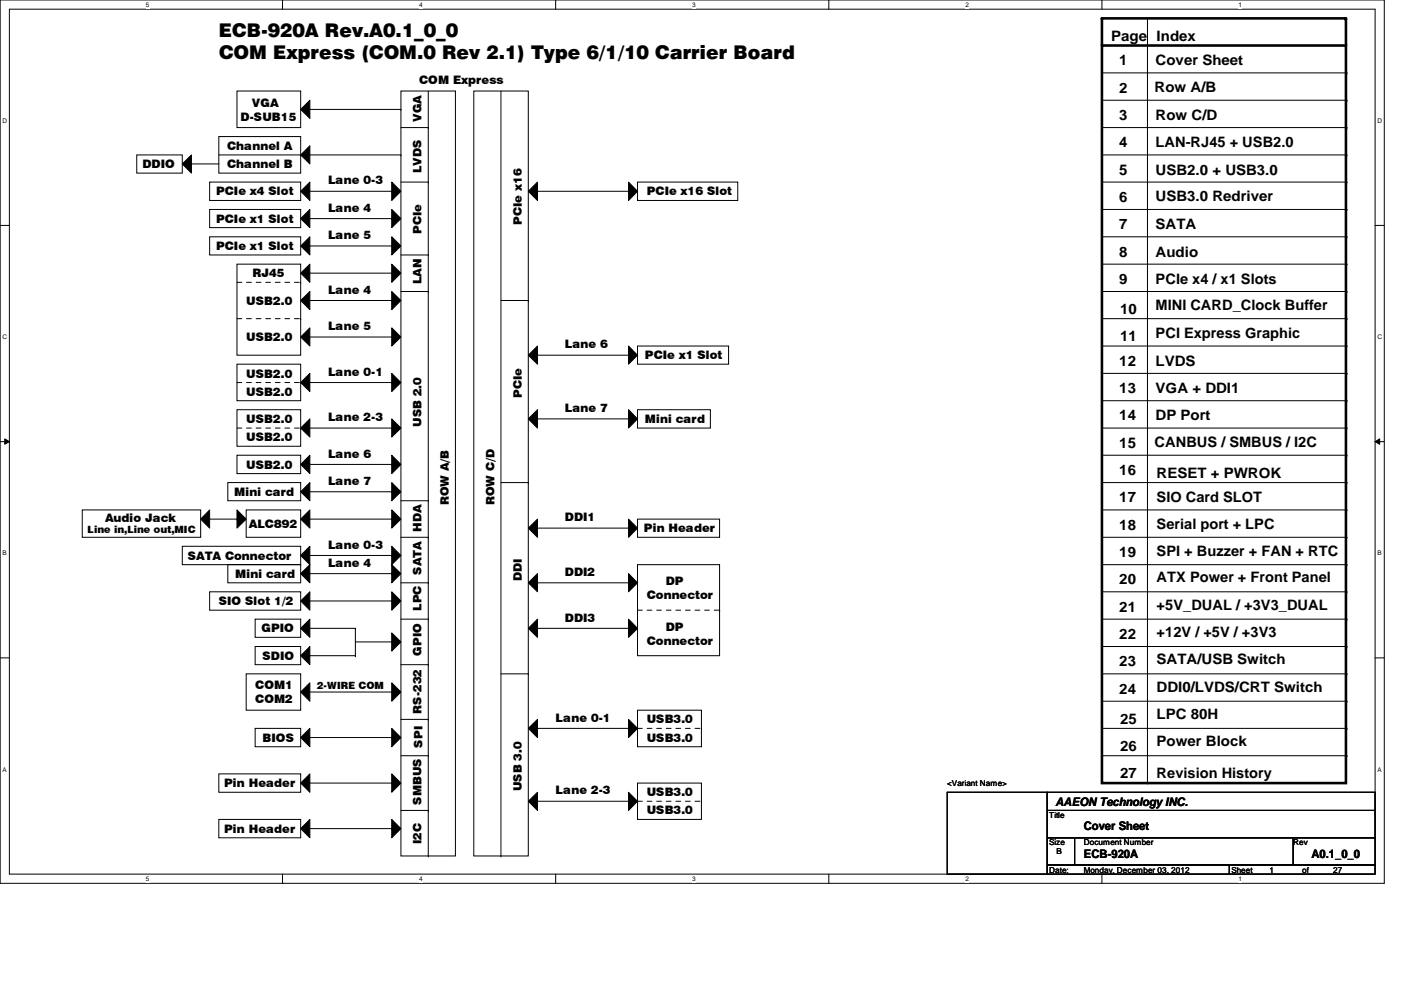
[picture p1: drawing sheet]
<svg xmlns="http://www.w3.org/2000/svg" width="297mm" height="210mm" viewBox="0 0 297 210" stroke-linecap="round" stroke-linejoin="round" font-family="sans-serif">
<path d="M0 0h293.5v187.3h-293.5zM2 1.9h289.5v183.4h-289.5z" fill="none" stroke="#000" stroke-width=".21"/>
<g fill="#fff">
<path d="M30.9 .2h.8v1.5h-.8z"/>
<path d="M30.9 185.5h.8v1.6h-.8z"/>
</g>
<path d="M59.9 0v1.9M59.9 185.3v2" fill="none" stroke="#000" stroke-width=".21"/>
<g fill="#fff">
<path d="M88.9 .2h.7v1.5h-.7z"/>
<path d="M88.9 185.5h.7v1.6h-.7z"/>
</g>
<path d="M117.8 0v1.9M117.8 185.3v2" fill="none" stroke="#000" stroke-width=".21"/>
<g fill="#fff">
<path d="M146.8 .2h.7v1.5h-.7z"/>
<path d="M146.8 185.5h.7v1.6h-.7z"/>
</g>
<path d="M175.7 0v1.9M175.7 185.3v2" fill="none" stroke="#000" stroke-width=".21"/>
<g fill="#fff">
<path d="M204.7 .2h.7v1.5h-.7z"/>
<path d="M204.7 185.5h.7v1.6h-.7z"/>
</g>
<path d="M233.6 0v1.9M233.6 185.3v2" fill="none" stroke="#000" stroke-width=".21"/>
<g fill="#fff">
<path d="M262.6 .2h.8v1.5h-.8z"/>
<path d="M262.6 185.5h.8v1.6h-.8z"/>
<path d="M.5 24.8h1v1.6h-1z"/>
<path d="M292.1 24.8h.9v1.6h-.9z"/>
<path d="M.5 70.7h1v1.5h-1z"/>
<path d="M292.1 70.7h.9v1.5h-.9z"/>
</g>
<path d="M0 47.8h2M291.5 47.8h2" fill="none" stroke="#000" stroke-width=".21"/>
<g fill="#fff">
<path d="M.5 116.5h.9v1.6h-.9z"/>
<path d="M292.1 116.5h.8v1.6h-.8z"/>
</g>
<path d="M0 93.6h2M1 93l1 .6-1 .6zM291.5 93.6l1-.6v1.2zM291.5 93.6h2" fill="none" stroke="#000" stroke-width=".21"/>
<path d="M1 93l1 .6-1 .6zM291.5 93.6l1-.6v1.2z" fill="#000"/>
<g fill="#fff">
<path d="M.5 162.4h.9v1.5h-.9z"/>
<path d="M292.1 162.4h.8v1.5h-.8z"/>
</g>
<g fill="none" stroke="#000" stroke-width=".21">
<path d="M50.2 19.3h13.6v7.8h-13.6zM85 19.3h11.6v162.2h-11.6zM90.8 19.3v162.2M100.5 19.3h11.5v162.2h-11.5zM106.2 19.3v162.2M233.6 15.5h52M243.3 3.9v162.1M285.6 15.5h.1M29 32.9h9.6v3.8h-9.6zM38.6 34.8l2-1.9v3.8zM40.6 34.8h.1M40.6 34.8h5.8"/>
<path d="M44.4 38.6h19.4v3.9h-19.4zM46.4 29h17.4v7.7h-17.4zM46.4 32.9h17.4M63.8 23.2l1.9-1.9v3.8zM63.8 32.9l1.9-2v3.9zM63.8 32.9h.1M65.7 23.2h19.3M65.7 32.9h19.3M83.1 38.6l1.9 2-1.9 1.9zM85 23.2h.1M85 32.9h.1M85 27.1h5.8"/>
<path d="M85 38.6h5.8M90.8 27.1h.1M90.8 38.6h.1M114 38.6v3.9l-2-1.9zM133.3 38.6l1.9 2-1.9 1.9zM135.2 38.6h21.2v3.9h-21.2zM233.6 27.1h52M233.6 38.6h52M233.6 32.9h52M233.6 21.3h52M285.6 21.3h.1M285.6 27.1h.1"/>
<path d="M285.6 32.9h.1M285.6 38.6h.1M44.4 44.4h19.4v3.9h-19.4zM44.4 50.2h19.4v3.9h-19.4zM50.2 56h13.6v19.3h-13.6zM63.8 40.6l1.9-2v3.9zM63.8 46.4l1.9-2v3.9zM63.8 52.2l1.9-2v3.9zM63.8 57.9l1.9-1.9v3.9zM65.7 57.9h17.4M65.7 40.6h17.4M65.7 46.4h17.4"/>
<path d="M65.7 52.2h17.4M83.1 56l1.9 1.9-1.9 2zM83.1 44.4l1.9 2-1.9 1.9zM83.1 50.2l1.9 2-1.9 1.9zM83.1 57.9h.1M83.1 40.6h.1M83.1 46.4h.1M83.1 52.2h.1M85 54.1h5.8M90.8 54.1h.1M114 40.6h19.3M133.3 40.6h.1"/>
<path d="M233.6 44.4h52M233.6 50.2h52M233.6 56h52M285.6 44.4h.1M285.6 50.2h.1M285.6 56h.1M50.2 77.2h13.6v7.8h-13.6zM63.8 63.7l1.9-1.9v3.9zM63.8 71.5l1.9-2v3.9zM65.7 71.5h17.4M65.7 63.7h17.4M83.1 61.8l1.9 1.9-1.9 2z"/>
<path d="M83.1 69.5l1.9 2-1.9 1.9zM83.1 79.2l1.9 1.9-1.9 1.9zM83.1 71.5h.1M83.1 63.7h.1M85 61.8h5.8M90.8 61.8h.1M106.2 63.7h5.8M112 75.3l2-1.9v3.8zM112 63.7h.1M114 75.3h19.3M133.3 73.4l1.9 1.9-1.9 1.9zM133.3 75.3h.1"/>
<path d="M135.2 73.4h19.3v3.8h-19.3zM233.6 61.8h52M233.6 67.6h52M233.6 73.4h52M233.6 79.2h52M285.6 61.8h.1M285.6 67.6h.1M285.6 73.4h.1M285.6 79.2h.1M50.2 86.9h13.6v7.7h-13.6zM50.2 96.5h13.6v3.9h-13.6zM63.8 81.1l1.9-1.9v3.8z"/>
<path d="M63.8 90.8l1.9-2v3.9zM63.8 98.5l1.9-2v3.9zM65.7 90.8h17.4M65.7 98.5h17.4M65.7 81.1h17.4M83.1 88.8l1.9 2-1.9 1.9zM83.1 96.5l1.9 2-1.9 1.9zM83.1 90.8h.1M83.1 98.5h.1M83.1 81.1h.1M114 86.9v3.9l-2-2zM114 88.8h19.3"/>
<path d="M133.3 86.9l1.9 1.9-1.9 2zM133.3 88.8h.1M135.2 86.9h15.4v3.9h-15.4zM233.6 90.8h52M233.6 85h52M233.6 96.5h52M285.6 85h.1M285.6 90.8h.1M285.6 96.5h.1M17.4 108.1h25.1v5.8h-25.1zM38.6 115.8h25.2v3.9h-25.2zM44.4 108.1v3.9l-1.9-1.9z"/>
<path d="M44.4 110.1h5.8M48.3 102.3h15.5v3.9h-15.5zM48.3 119.7h15.5v3.9h-15.5zM50.2 108.1l2 2-2 1.9zM50.2 110.1h.1M52.2 108.1h11.6v5.8h-11.6zM63.8 104.3l1.9-2v3.9zM63.8 110.1l1.9-2v3.9zM63.8 117.8l1.9-2v3.9zM65.7 104.3h17.4M65.7 110.1h17.4M65.7 117.8h17.4"/>
<path d="M83.1 102.3l1.9 2-1.9 1.9zM83.1 108.1l1.9 2-1.9 1.9zM83.1 115.8l1.9 2-1.9 1.9zM83.1 119.7l1.9 1.9-1.9 2zM83.1 104.3h.1M83.1 110.1h.1M83.1 117.8h.1M85 106.2h5.8M85 113.9h5.8M90.8 106.2h.1M90.8 113.9h.1M106.2 102.3h5.8"/>
<path d="M112 112l2-1.9v3.8zM112 102.3h.1M114 112h19.3M133.3 110.1l1.9 1.9-1.9 1.9zM133.3 112h.1M135.2 119.7h17.4v19.3h-17.4zM135.2 110.1h17.4v3.8h-17.4zM233.6 113.9h52M233.6 102.3h52M233.6 108.1h52M233.6 119.7h52M285.6 102.3h.1"/>
<path d="M285.6 108.1h.1M285.6 113.9h.1M285.6 119.7h.1M0 139.5h2M44.4 125.5h19.4v3.9h-19.4zM54.1 131.3h9.7v3.8h-9.7zM54.1 137.1h9.7v3.8h-9.7zM63.8 133.2l1.9-1.9v3.8zM63.8 139l1.9-1.9v3.8zM63.8 121.6l1.9-1.9v3.9zM65.7 125.5v3.9l-1.9-2zM65.7 127.4h17.4"/>
<path d="M65.7 133.2h9.6M65.7 139h9.6M65.7 121.6h17.4M75.3 133.2h.1M75.3 139h.1M75.3 133.2v5.8M75.3 136.1h7.8M83.1 125.5l1.9 1.9-1.9 2zM83.1 134.2l1.9 1.9-1.9 1.9zM83.1 127.4h.1M83.1 136.1h.1M83.1 121.6h.1"/>
<path d="M85 123.6h5.8M85 131.3h5.8M90.8 123.6h.1M90.8 131.3h.1M112 123.6l2-2v3.9zM112 133.2l2-1.9v3.8zM114 123.6h19.3M114 133.2h19.3M133.3 121.6l1.9 2-1.9 1.9zM133.3 131.3l1.9 1.9-1.9 1.9zM133.3 123.6h.1M133.3 133.2h.1"/>
<path d="M233.6 131.3h52M233.6 125.5h52M233.6 137.1h52M285.6 125.5h.1M285.6 131.3h.1M285.6 137.1h.1M291.5 139.5h2M52.2 142.9h11.6v7.7h-11.6zM54.1 154.4h9.7v3.9h-9.7zM63.8 146.7l1.9-1.9v3.9zM63.8 156.4l1.9-2v3.9zM65.7 146.7h17.4"/>
<path d="M65.7 156.4h17.4M83.1 144.8l1.9 1.9-1.9 2zM83.1 154.4l1.9 2-1.9 1.9zM83.1 146.7h.1M83.1 156.4h.1M85 140.9h5.8M85 152.5h5.8M90.8 140.9h.1M90.8 152.5h.1M106.2 142.9h5.8M112 154.4l2-1.9v3.9zM112 142.9h.1"/>
<path d="M114 154.4h19.3M133.3 152.5l1.9 1.9-1.9 2zM133.3 154.4h.1M135.2 150.6h13.5v7.7h-13.5zM233.6 142.9h52M233.6 154.4h52M233.6 148.7h52M285.6 148.7h.1M285.6 154.4h.1M285.6 142.9h.1M46.4 164.1h17.4v3.9h-17.4zM46.4 173.7h17.4v3.9h-17.4z"/>
<path d="M63.8 166l1.9-1.9v3.9zM63.8 175.7l1.9-2v3.9zM65.7 166h17.4M65.7 175.7h17.4M83.1 164.1l1.9 1.9-1.9 2zM83.1 173.7l1.9 2-1.9 1.9zM83.1 166h.1M83.1 175.7h.1M85 160.2h5.8M85 171.8h5.8M90.8 160.2h.1M90.8 171.8h.1"/>
<path d="M112 169.9l2-1.9v3.8zM114 169.9h19.3M133.3 168l1.9 1.9-1.9 1.9zM133.3 169.9h.1M135.2 166h13.5v7.7h-13.5zM200.8 168h21.2v17.3h-21.2zM222 168h69.5v3.8h-69.5zM222 171.8h69.5v5.8h-69.5zM222 177.6h5.8v5.8h-5.8zM227.8 177.6h46.4v5.8h-46.4zM233.6 160.2h52M243.3 166h.1"/>
<path d="M274.2 177.6h17.3v5.8h-17.3zM285.6 160.2h.1M90.8 181.5h.1M106.2 181.5h.1M222 183.4h38.6v1.9h-38.6zM260.6 183.4h30.9v1.9h-30.9z"/>
</g>
<g fill="#000">
<path d="M38.6 34.8l2-1.9v3.8z" fill-rule="evenodd"/>
<path d="M63.8 23.2l1.9-1.9v3.8z" fill-rule="evenodd"/>
<path d="M63.8 32.9l1.9-2v3.9z" fill-rule="evenodd"/>
<path d="M83.1 38.6l1.9 2-1.9 1.9z" fill-rule="evenodd"/>
<path d="M133.3 38.6l1.9 2-1.9 1.9z" fill-rule="evenodd"/>
<path d="M63.8 40.6l1.9-2v3.9z" fill-rule="evenodd"/>
<path d="M63.8 46.4l1.9-2v3.9z" fill-rule="evenodd"/>
<path d="M63.8 52.2l1.9-2v3.9z" fill-rule="evenodd"/>
<path d="M63.8 57.9l1.9-1.9v3.9z" fill-rule="evenodd"/>
<path d="M83.1 56l1.9 1.9-1.9 2z" fill-rule="evenodd"/>
<path d="M83.1 44.4l1.9 2-1.9 1.9z" fill-rule="evenodd"/>
<path d="M83.1 50.2l1.9 2-1.9 1.9z" fill-rule="evenodd"/>
<path d="M114 38.6v3.9l-2-1.9z" fill-rule="evenodd"/>
<path d="M63.8 63.7l1.9-1.9v3.9z" fill-rule="evenodd"/>
<path d="M63.8 71.5l1.9-2v3.9z" fill-rule="evenodd"/>
<path d="M83.1 61.8l1.9 1.9-1.9 2z" fill-rule="evenodd"/>
<path d="M83.1 69.5l1.9 2-1.9 1.9z" fill-rule="evenodd"/>
<path d="M83.1 79.2l1.9 1.9-1.9 1.9z" fill-rule="evenodd"/>
<path d="M112 75.3l2-1.9v3.8z" fill-rule="evenodd"/>
<path d="M133.3 73.4l1.9 1.9-1.9 1.9z" fill-rule="evenodd"/>
<path d="M63.8 81.1l1.9-1.9v3.8z" fill-rule="evenodd"/>
<path d="M63.8 90.8l1.9-2v3.9z" fill-rule="evenodd"/>
<path d="M83.1 88.8l1.9 2-1.9 1.9z" fill-rule="evenodd"/>
<path d="M83.1 96.5l1.9 2-1.9 1.9z" fill-rule="evenodd"/>
<path d="M114 86.9v3.9l-2-2z" fill-rule="evenodd"/>
<path d="M133.3 86.9l1.9 1.9-1.9 2z" fill-rule="evenodd"/>
<path d="M44.4 108.1v3.9l-1.9-1.9z" fill-rule="evenodd"/>
<path d="M50.2 108.1l2 2-2 1.9z" fill-rule="evenodd"/>
<path d="M63.8 98.5l1.9-2v3.9z" fill-rule="evenodd"/>
<path d="M63.8 104.3l1.9-2v3.9z" fill-rule="evenodd"/>
<path d="M63.8 110.1l1.9-2v3.9z" fill-rule="evenodd"/>
<path d="M63.8 117.8l1.9-2v3.9z" fill-rule="evenodd"/>
<path d="M83.1 102.3l1.9 2-1.9 1.9z" fill-rule="evenodd"/>
<path d="M83.1 108.1l1.9 2-1.9 1.9z" fill-rule="evenodd"/>
<path d="M83.1 115.8l1.9 2-1.9 1.9z" fill-rule="evenodd"/>
<path d="M83.1 119.7l1.9 1.9-1.9 2z" fill-rule="evenodd"/>
<path d="M112 112l2-1.9v3.8z" fill-rule="evenodd"/>
<path d="M133.3 110.1l1.9 1.9-1.9 1.9z" fill-rule="evenodd"/>
<path d="M65.7 125.5v3.9l-1.9-2z" fill-rule="evenodd"/>
<path d="M63.8 133.2l1.9-1.9v3.8z" fill-rule="evenodd"/>
<path d="M63.8 121.6l1.9-1.9v3.9z" fill-rule="evenodd"/>
<path d="M83.1 125.5l1.9 1.9-1.9 2z" fill-rule="evenodd"/>
<path d="M83.1 134.2l1.9 1.9-1.9 1.9z" fill-rule="evenodd"/>
<path d="M112 123.6l2-2v3.9z" fill-rule="evenodd"/>
<path d="M112 133.2l2-1.9v3.8z" fill-rule="evenodd"/>
<path d="M133.3 121.6l1.9 2-1.9 1.9z" fill-rule="evenodd"/>
<path d="M133.3 131.3l1.9 1.9-1.9 1.9z" fill-rule="evenodd"/>
<path d="M63.8 139l1.9-1.9v3.8z" fill-rule="evenodd"/>
<path d="M63.8 146.7l1.9-1.9v3.9z" fill-rule="evenodd"/>
<path d="M63.8 156.4l1.9-2v3.9z" fill-rule="evenodd"/>
<path d="M83.1 144.8l1.9 1.9-1.9 2z" fill-rule="evenodd"/>
<path d="M83.1 154.4l1.9 2-1.9 1.9z" fill-rule="evenodd"/>
<path d="M112 154.4l2-1.9v3.9z" fill-rule="evenodd"/>
<path d="M133.3 152.5l1.9 1.9-1.9 2z" fill-rule="evenodd"/>
<path d="M63.8 166l1.9-1.9v3.9z" fill-rule="evenodd"/>
<path d="M63.8 175.7l1.9-2v3.9z" fill-rule="evenodd"/>
<path d="M83.1 164.1l1.9 1.9-1.9 2z" fill-rule="evenodd"/>
<path d="M83.1 173.7l1.9 2-1.9 1.9z" fill-rule="evenodd"/>
<path d="M112 169.9l2-1.9v3.8z" fill-rule="evenodd"/>
<path d="M133.3 168l1.9 1.9-1.9 1.9z" fill-rule="evenodd"/>
</g>
<g fill="none" stroke="#000" stroke-width=".21" stroke-dasharray="1 1 1 1 1 1 1 1">
<path d="M50.2 59.9h13.6M63.8 59.9h.1M50.2 67.6h13.6M63.8 67.6h.1M50.2 81.1h13.6M50.2 90.8h13.6M63.8 81.1h.1M63.8 90.8h.1M135.2 129.4h17.4M152.6 129.4h.1M135.2 154.4h13.5M148.7 154.4h.1"/>
<path d="M135.2 169.9h13.5M148.7 169.9h.1"/>
</g>
<path d="M233.6 9.7h51.8v156.3h-51.8zM285.2 3.9h-51.6v5.8M285.4 3.9v5.8" fill="none" stroke="#000" stroke-width=".55"/>
<g fill="#000">
<circle cx="233.6" cy="3.9" r=".28"/>
<circle cx="285.2" cy="3.9" r=".28"/>
<circle cx="285.4" cy="3.9" r=".28"/>
</g>
<g font-size="4">
<text x="46.4" y="7.7">ECB-920A Rev.A0.1_0_0</text>
<text x="46.4" y="12.5">COM Express (COM.0 Rev 2.1) Type 6/1/10 Carrier Board</text>
</g>
<g font-size="3">
<text x="235.6" y="8.6">Page Index</text>
<text x="237.3" y="13.8">1</text>
<text x="245" y="13.8">Cover Sheet</text>
<text x="237.3" y="19.6">2</text>
<text x="244.8" y="19.5">Row A/B</text>
<text x="237.3" y="25.4">3</text>
<text x="245" y="25.4">Row C/D</text>
<text x="237.3" y="31.2">4</text>
<text x="245" y="31.2">LAN-RJ45 + USB2.0</text>
<text x="237.3" y="37">5</text>
<text x="245" y="37">USB2.0 + USB3.0</text>
<text x="237.3" y="42.8">6</text>
<text x="245" y="42.6">USB3.0 Redriver</text>
<text x="237.3" y="48.6">7</text>
<text x="245" y="48.6">SATA</text>
<text x="237.3" y="54.4">8</text>
<text x="245" y="54.4">Audio</text>
<text x="237.3" y="60.2">9</text>
<text x="245" y="60.2">PCIe x4 / x1 Slots</text>
<text x="245" y="65.8">MINI CARD_Clock Buffer</text>
<text x="237.5" y="66.5">10</text>
<text x="245" y="71.8">PCI Express Graphic</text>
<text x="237.3" y="77.6">12</text>
<text x="237.5" y="72.3">11</text>
<text x="245" y="77.6">LVDS</text>
<text x="237.3" y="83.4">13</text>
<text x="245" y="83.4">VGA + DDI1</text>
<text x="237.3" y="89.2">14</text>
<text x="245" y="89.2">DP Port</text>
<text x="237.3" y="95">15</text>
<text x="244.8" y="94.7">CANBUS / SMBUS / I2C</text>
<text x="237.3" y="100.7">16</text>
<text x="245.2" y="101.3">RESET + PWROK</text>
<text x="237.3" y="106.5">17</text>
<text x="245.2" y="106.3">SIO Card SLOT</text>
<text x="237.3" y="112.3">18</text>
<text x="245.2" y="112.1">Serial port + LPC</text>
<text x="237.3" y="118.1">19</text>
<text x="245.2" y="117.9">SPI + Buzzer + FAN + RTC</text>
<text x="237.3" y="123.9">20</text>
<text x="245.2" y="123.5">ATX Power + Front Panel</text>
<text x="237.3" y="129.7">21</text>
<text x="245.2" y="129.3">+5V_DUAL / +3V3_DUAL</text>
<text x="237.3" y="135.5">22</text>
<text x="245.2" y="135.1">+12V / +5V / +3V3</text>
<text x="237.3" y="141.3">23</text>
<text x="245.2" y="140.9">SATA/USB Switch</text>
<text x="237.3" y="147.1">24</text>
<text x="245.2" y="146.7">DDI0/LVDS/CRT Switch</text>
<text x="237.5" y="153.4">25</text>
<text x="245.2" y="152.4">LPC 80H</text>
<text x="237.5" y="159.2">26</text>
<text x="245.2" y="158.2">Power Block</text>
<text x="237.5" y="165">27</text>
<text x="245.2" y="165">Revision History</text>
</g>
<g font-size="2.5">
<text x="88.9" y="17.9">COM Express</text>
<text x="53.4" y="22.7">VGA</text>
<text x="51" y="25.7">D-SUB15</text>
<text x="89.4" y="25.9" transform="rotate(-90 89.4 25.9)">VGA</text>
<text x="30.2" y="35.6">DDIO</text>
<text x="48.1" y="31.8">Channel A</text>
<text x="48.1" y="35.6">Channel B</text>
<text x="45.8" y="41.4">PCIe x4 Slot</text>
<text x="69.6" y="39.1">Lane 0-3</text>
<text x="89.4" y="36.7" transform="rotate(-90 89.4 36.7)">LVDS</text>
<text x="137.1" y="41.4">PCIe x16 Slot</text>
<text x="45.8" y="47.2">PCIe x1 Slot</text>
<text x="69.6" y="44.9">Lane 4</text>
<text x="110.6" y="47.7" transform="rotate(-90 110.6 47.7)">PCIe x16</text>
<text x="45.8" y="53">PCIe x1 Slot</text>
<text x="69.6" y="50.7">Lane 5</text>
<text x="89.4" y="49.6" transform="rotate(-90 89.4 49.6)">PCIe</text>
<text x="53.5" y="58.8">RJ45</text>
<text x="52.2" y="64.6">USB2.0</text>
<text x="69.6" y="62.3">Lane 4</text>
<text x="89.4" y="60.2" transform="rotate(-90 89.4 60.2)">LAN</text>
<text x="69.6" y="70">Lane 5</text>
<text x="52.2" y="72.3">USB2.0</text>
<text x="119.8" y="73.9">Lane 6</text>
<text x="136.7" y="76.2">PCIe x1 Slot</text>
<text x="52.2" y="80.1">USB2.0</text>
<text x="52.2" y="83.9">USB2.0</text>
<text x="69.6" y="79.6">Lane 0-1</text>
<text x="52.2" y="89.7">USB2.0</text>
<text x="69.6" y="89.3">Lane 2-3</text>
<text x="110.6" y="84.4" transform="rotate(-90 110.6 84.4)">PCIe</text>
<text x="119.8" y="87.4">Lane 7</text>
<text x="136.7" y="89.7">Mini card</text>
<text x="52.2" y="93.6">USB2.0</text>
<text x="89.4" y="90.6" transform="rotate(-90 89.4 90.6)">USB 2.0</text>
<text x="52.2" y="99.4">USB2.0</text>
<text x="69.6" y="97">Lane 6</text>
<text x="49.7" y="105.1">Mini card</text>
<text x="69.6" y="102.8">Lane 7</text>
<text x="95.2" y="107.1" transform="rotate(-90 95.2 107.1)">ROW A/B</text>
<text x="104.8" y="107.1" transform="rotate(-90 104.8 107.1)">ROW C/D</text>
<text x="22.3" y="110.7">Audio Jack</text>
<text x="52.7" y="111.9">ALC892</text>
<text x="89.4" y="112.7" transform="rotate(-90 89.4 112.7)">HDA</text>
<text x="119.8" y="110.5">DDI1</text>
<text x="136.5" y="112.9">Pin Header</text>
<text x="39.8" y="118.7">SATA Connector</text>
<text x="69.6" y="116.3">Lane 0-3</text>
<text x="49.9" y="122.5">Mini card</text>
<text x="69.6" y="120.2">Lane 4</text>
<text x="89.4" y="121.8" transform="rotate(-90 89.4 121.8)">SATA</text>
<text x="110.6" y="123.2" transform="rotate(-90 110.6 123.2)">DDI</text>
<text x="119.8" y="122.1">DDI2</text>
<text x="141.1" y="124">DP</text>
<text x="46.4" y="128.3">SIO Slot 1/2</text>
<text x="89.4" y="129.5" transform="rotate(-90 89.4 129.5)">LPC</text>
<text x="119.8" y="131.8">DDI3</text>
<text x="137.1" y="127">Connector</text>
<text x="55.5" y="134.1">GPIO</text>
<text x="137.1" y="136.7">Connector</text>
<text x="141.1" y="133.7">DP</text>
<text x="55.7" y="139.9">SDIO</text>
<text x="89.4" y="139" transform="rotate(-90 89.4 139)">GPIO</text>
<text x="54.1" y="146">COM1</text>
<text x="54.1" y="149.1">COM2</text>
<text x="89.4" y="151.3" transform="rotate(-90 89.4 151.3)">RS-232</text>
<text x="117.8" y="153">Lane 0-1</text>
<text x="137.1" y="153.4">USB3.0</text>
<text x="55.7" y="157.3">BIOS</text>
<text x="89.6" y="158.5" transform="rotate(-90 89.6 158.5)">SPI</text>
<text x="137.1" y="157.3">USB3.0</text>
<text x="47.5" y="166.9">Pin Header</text>
<text x="110.6" y="167.8" transform="rotate(-90 110.6 167.8)">USB 3.0</text>
<text x="89.4" y="170.6" transform="rotate(-90 89.4 170.6)">SMBUS</text>
<text x="117.8" y="168.4">Lane 2-3</text>
<text x="137.1" y="168.8">USB3.0</text>
<text x="137.1" y="172.5">USB3.0</text>
<text x="223.8" y="170.8">AAEON Technology INC.</text>
<text x="47.5" y="176.6">Pin Header</text>
<text x="89.4" y="179" transform="rotate(-90 89.4 179)">I2C</text>
<text x="229.8" y="176.1">Cover Sheet</text>
<text x="229.8" y="181.9">ECB-920A</text>
<text x="278" y="181.9">A0.1_0_0</text>
</g>
<g font-size="2.1">
<text x="18.6" y="113">Line in,Line out,MIC</text>
<text x="67.2" y="146">2-WIRE COM</text>
</g>
<g font-size="1.7">
<text x="200.8" y="166.7">&lt;Variant Name&gt;</text>
<text x="222.5" y="173.4">Title</text>
<text x="222.5" y="179.2">Size</text>
<text x="229.8" y="179.2">Document Number</text>
<text x="274.2" y="179.2">Rev</text>
<text x="222.5" y="185">Date:</text>
<text x="224" y="181.1">B</text>
<text x="229.8" y="185">Monday, December 03, 2012</text>
<text x="261.1" y="185">Sheet</text>
<text x="269.2" y="185">1</text>
<text x="276.1" y="185">of</text>
<text x="282.7" y="185">27</text>
</g>
<g font-size="1.4">
<text x="30.9" y="1.4">5</text>
<text x="88.9" y="1.4">4</text>
<text x="146.8" y="1.4">3</text>
<text x="204.7" y="1.4">2</text>
<text x="262.6" y="1.4">1</text>
<text x=".5" y="26.1">D</text>
<text x="292.1" y="26.1">D</text>
<text x=".5" y="71.9">C</text>
<text x="292.1" y="71.9">C</text>
<text x=".5" y="117.8">B</text>
<text x="292.1" y="117.8">B</text>
<text x=".5" y="163.6">A</text>
<text x="292.1" y="163.6">A</text>
<text x="30.9" y="186.8">5</text>
<text x="88.9" y="186.8">4</text>
<text x="146.8" y="186.8">3</text>
<text x="204.7" y="186.8">2</text>
<text x="262.6" y="186.8">1</text>
</g>
</svg>
